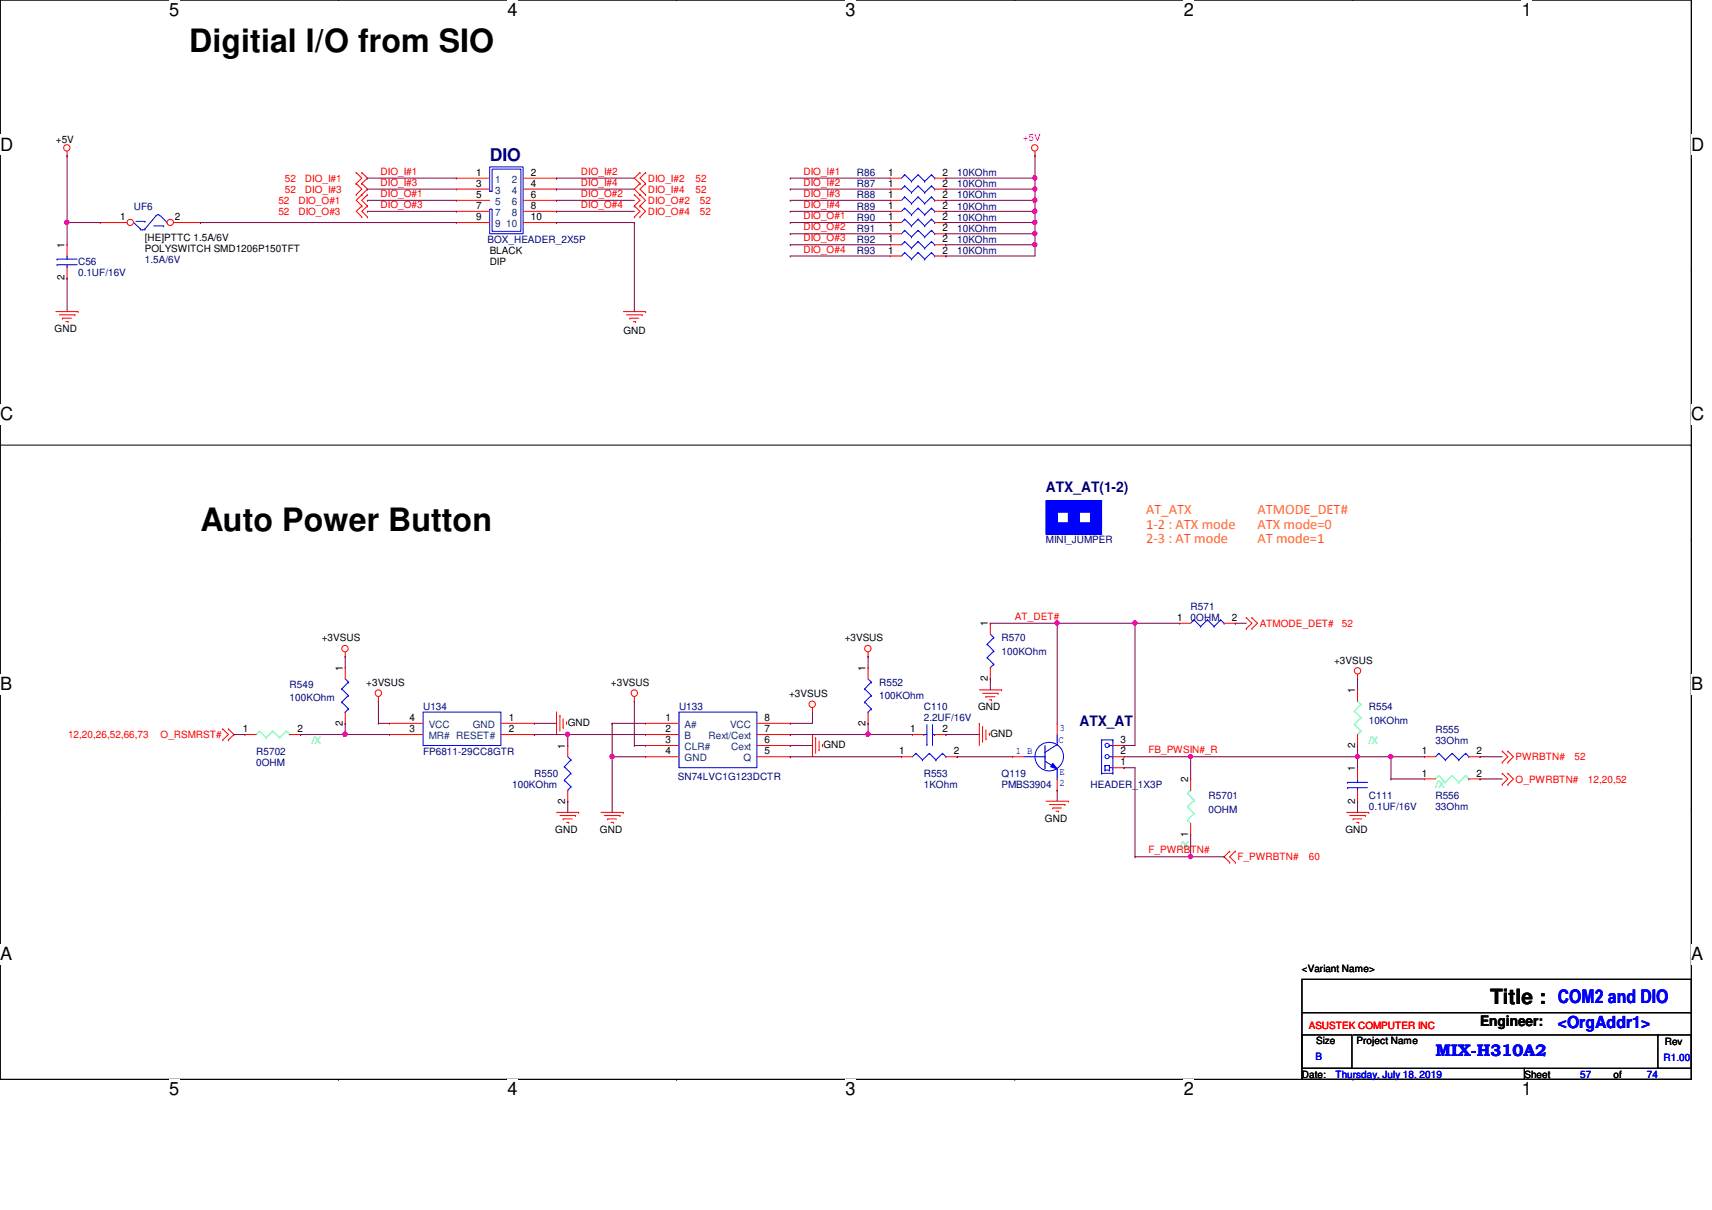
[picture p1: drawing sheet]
<svg xmlns="http://www.w3.org/2000/svg" width="297mm" height="210mm" viewBox="0 0 297 210" stroke-linecap="round" stroke-linejoin="round" font-family="sans-serif">
<path d="M0 0h293.5v187.2h-293.5z" fill="none" stroke="#000" stroke-width=".17"/>
<g fill="#fff">
<path d="M29.4 0h1.7v3.5h-1.7z"/>
<path d="M29.4 187.2h1.7v3.5h-1.7z"/>
</g>
<path d="M58.7 0h.1M58.7 187.2h.1" fill="none" stroke="#000" stroke-width=".17"/>
<g fill="#fff">
<path d="M88 0h1.8v3.5h-1.8z"/>
<path d="M88 187.2h1.8v3.5h-1.8z"/>
</g>
<path d="M117.4 0h.1M117.4 187.2h.1" fill="none" stroke="#000" stroke-width=".17"/>
<g fill="#fff">
<path d="M146.7 0h1.8v3.5h-1.8z"/>
<path d="M146.7 187.2h1.8v3.5h-1.8z"/>
</g>
<path d="M176.1 0h.1M176.1 187.2h.1" fill="none" stroke="#000" stroke-width=".17"/>
<g fill="#fff">
<path d="M205.4 0h1.7v3.5h-1.7z"/>
<path d="M205.4 187.2h1.7v3.5h-1.7z"/>
</g>
<path d="M234.7 0h.1M234.7 187.2h.1" fill="none" stroke="#000" stroke-width=".17"/>
<g fill="#fff">
<path d="M264.1 0h1.7v3.5h-1.7z"/>
<path d="M264.1 187.2h1.7v3.5h-1.7z"/>
<path d="M0 23.4h2.3v3.4h-2.3z"/>
<path d="M293.5 23.4h2.2v3.4h-2.2z"/>
<path d="M0 70.1h2.3v3.5h-2.3z"/>
<path d="M293.5 70.1h2.2v3.5h-2.2z"/>
</g>
<path d="M0 46.8h.1M293.5 46.8h.1" fill="none" stroke="#000" stroke-width=".17"/>
<g fill="#fff">
<path d="M0 117h2.1v3.4h-2.1z"/>
<path d="M293.5 117h2v3.4h-2z"/>
</g>
<path d="M0 93.6h.1M293.5 93.6h.1" fill="none" stroke="#000" stroke-width=".17"/>
<g fill="#fff">
<path d="M0 163.8h2.1v3.5h-2.1z"/>
<path d="M293.5 163.8h2v3.5h-2z"/>
</g>
<g fill="none" stroke="#000" stroke-width=".17">
<path d="M0 77.2h293.5M293.5 77.2h.1M0 140.4h.1M293.5 140.4h.1M225.9 169.9h67.6v15.4h-67.6zM225.9 179.5h8.7v5.8h-8.7zM225.9 175.7h67.6M234.8 179.5h52.9M287.7 179.5h5.8v5.8h-5.8zM287.7 179.5h.1M293.5 175.7h.1M225.9 185.3h38.6v1.9h-38.6z"/>
<path d="M264.5 185.3h29v1.9h-29z"/>
</g>
<g fill="none" stroke="#f00" stroke-width=".17">
<path d="M11.6 27h.1M11.6 26.2v.8M61.8 31.8h.1M61.8 33.8h.1M61.8 29.9h.1M61.8 31.8l1 1-1 1M61.8 29.9l1 1-1 .9M62.8 33.8h.1M62.8 31.8h.1M62.8 37.6h.1M62.8 35.7h.1M62.8 29.9h.1"/>
<path d="M62.8 31.8l1 1-2 2 1 .9M62.8 35.7l-1 1 1 .9M62.8 29.9l1 1-1 .9M63.8 37.6h.1M63.8 35.7h.1M63.8 33.8h.1M63.8 35.7l-1 1 1 .9M63.8 33.8l-1 1 1 .9M79.2 30.9h.1M79.2 32.8h.1M79.2 34.8h.1M79.2 36.7h.1"/>
<path d="M79.2 38.6h.1M79.2 30.9h5.8M79.2 32.8h5.8M79.2 34.8h5.8M79.2 36.7h5.8M79.2 38.6h5.8M90.8 30.9h5.8M90.8 32.8h5.8M90.8 34.8h5.8M90.8 36.7h5.8M90.8 38.6h5.8M96.6 30.9h.1"/>
<path d="M96.6 32.8h.1M96.6 34.8h.1M96.6 38.6h.1M96.6 36.7h.1M110.1 35.7h.1M110.1 33.8h.1M110.1 37.6h.1M110.1 33.8l.9 1-.9 .9M110.1 35.7l.9 1-.9 .9M111 35.7h.1M111 33.8h.1M111 31.8h.1"/>
<path d="M111 37.6h.1M111 29.9h.1M111 31.8l-.9 1 1.9 2-1 .9M111 35.7l1 1-1 .9M111 29.9l-.9 1 .9 .9M112 31.8h.1M112 33.8h.1M112 29.9h.1M112 31.8l-1 1 1 1M112 29.9l-1 1 1 .9M154.5 36.7h.1M154.5 36.7h1.9"/>
<path d="M162.2 36.7h1.9M164.1 36.7h.1M179.6 27h.1M179.6 26.2v.8M9.7 54.1h3.8M10.3 54.6h2.7M10.8 55.2h.1M10.8 55.2h1.6M11.4 55.8h.4M11.8 55.8h.1M13 54.6h.1M13.5 54.1h.1"/>
<path d="M108.2 54.1h3.8M108.7 54.6h2.7M109.3 55.2h.1M109.3 55.2h1.5M109.9 55.8h.4M110.3 55.8h.1M111.4 54.6h.1M112 54.1h.1M154.5 44.4h.1M154.5 44.4h1.9M162.2 44.4h1.9M164.1 44.4h.1"/>
<path d="M59.9 113.9h.1M59.9 113.1v.8M150.6 113.9h.1M150.6 115.8h.1M150.6 113.1v.8M150.6 115.8v2M169.9 119.7h3.9M173.8 119.7h.1M216.2 109.1h.1M216.2 107.1h.1M216.2 107.1l1 1-1 1M217.2 109.1h.1"/>
<path d="M217.2 107.1h.1M217.2 107.1l1 1-1 1M235.5 117.8h.1M235.5 117v.8M38.6 128.4h.1M38.6 126.4h.1M38.6 126.4l1 1-1 1M39.6 126.4h.1M39.6 128.4h.1M39.6 126.4l1 1-1 1M42.5 127.4h.1M42.5 127.4h1.9"/>
<path d="M50.2 127.4h2M52.2 127.4h.1M65.7 121.6h.1M65.7 120.9v.7M67.6 127.4h.1M67.6 125.5h.1M67.6 127.4h5.8M67.6 125.5h5.8M86.9 127.4h5.8M86.9 125.5h5.8M92.7 125.5h.1M92.7 127.4h.1"/>
<path d="M96.6 123.5h.1M96.6 123.5v3.9M97.2 124.1h.1M97.2 124.1v2.7M97.7 126.2h.1M97.7 124.7v1.5M98.3 125.3h.1M98.3 125.3v.4M110.1 121.6h.1M110.1 120.9v.7M141 123.5h.1M141 127.4h.1"/>
<path d="M141 122.8v.7M141 127.4v3.9M141.5 128h.1M141.5 128v2.7M142.1 130.1h.1M142.1 128.6v1.5M142.7 129.2h.1M142.7 129.2v.3M150.6 125.5h.1M150.6 123.5v2M158.3 127.4h.1M158.3 127.4h2"/>
<path d="M162.2 127.4h1.9M164.1 127.4h.1M169.9 125.5h.1M169.9 125.5v3.8M170.5 126.1h.1M170.5 126.1v2.7M170.5 120.3h2.7M171.1 128.2h.1M171.1 120.9h.1M171.1 126.6v1.6M171.1 120.9h1.5M171.7 127.2h.1"/>
<path d="M171.7 127.2v.4M171.7 121.4h.3M172 121.4h.1M173.2 120.3h.1M181.5 139h3.9M182.1 139.6h2.7M184.8 139.6h.1M185.4 139h.1M235.5 133.2h.1M235.5 139h.1M235.5 133.2v1.9M235.5 137.1v1.9"/>
<path d="M247.1 131.3h.1M247.1 131.3h1.9M254.8 131.3h2M256.8 131.3h.1M260.6 136.1h.1M260.6 134.2h.1M260.6 132.2h.1M260.6 130.3h.1M260.6 134.2l1 .9-1 1M260.6 130.3l1 1-1 .9M261.6 136.1h.1M261.6 134.2h.1"/>
<path d="M261.6 132.2h.1M261.6 130.3h.1M261.6 134.2l1 .9-1 1M261.6 130.3l1 1-1 .9M96.6 140.9h3.8M97.2 141.5h2.7M97.7 142.1h.1M97.7 142.1h1.6M98.3 142.7h.4M98.7 142.7h.1M99.9 141.5h.1M100.4 140.9h.1"/>
<path d="M104.3 140.9h3.9M104.9 141.5h2.7M105.4 142.1h.1M105.4 142.1h1.6M106 142.7h.4M106.4 142.7h.1M107.6 141.5h.1M108.2 140.9h.1M182.7 140.2h.1M182.7 140.2h1.5M183.2 140.7h.4M183.6 140.7h.1"/>
<path d="M213.4 147.7h.1M213.4 149.6h.1M213.4 147.7l-1 .9 1 1M214.3 149.6h.1M214.3 147.7h.1M214.3 147.7l-.9 .9 .9 1M233.6 140.9h3.9M234.2 141.5h2.7M234.8 142.1h.1M234.8 142.1h1.5M235.4 142.7h.4M235.8 142.7h.1"/>
<path d="M236.9 141.5h.1M237.5 140.9h.1"/>
<circle cx="11.6" cy="25.6" r=".56"/>
<circle cx="179.5" cy="25.6" r=".56"/>
<circle cx="59.8" cy="112.5" r=".56"/>
<circle cx="150.6" cy="112.5" r=".56"/>
<circle cx="235.5" cy="116.4" r=".56"/>
<circle cx="65.6" cy="120.2" r=".56"/>
<circle cx="110.1" cy="120.2" r=".56"/>
<circle cx="140.9" cy="122.2" r=".56"/>
</g>
<g fill="none" stroke="#00f" stroke-width=".17">
<path d="M85 29h5.8v11.6h-5.8v-4.3h.4v3.8h5v-10.8h-5v3.9h-.4zM85 33.2h.4M157 36.1h.1M157 36.1l1.2 1.2M157 36.1l-.6 .6M158.2 37.3h.1M159.3 36.1h.1M159.3 36.1l1.1 1.2M159.3 36.1l-1.1 1.2M160.4 37.3h.1M161.6 36.1h.1M161.6 36.1l.6 .6"/>
<path d="M161.6 36.1l-1.2 1.2M162.2 36.7h.1M157 43.8h.1M157 43.8l1.2 1.2M157 43.8l-.6 .6M158.2 45h.1M159.3 43.8h.1M159.3 43.8l1.1 1.2M159.3 43.8l-1.1 1.2M160.4 45h.1M161.6 43.8h.1M161.6 43.8l.6 .6"/>
<path d="M161.6 43.8l-1.2 1.2M162.2 44.4h.1M150 119.5h.1M150 119.5l1.2 1.1M150.6 117.8l.6 .5M151.2 118.3h.1M151.2 118.3l-1.2 1.2M73.4 123.5h13.5v5.8h-13.5zM150 121.8h.1M150 121.8l1.2 1.2M150.6 123.5h.1M151.2 123h.1"/>
<path d="M151.2 120.6h.1M151.2 123l-.6 .5M151.2 120.6l-1.2 1.2M160.3 127.4h.1M160.3 127.4h.5M160.8 129.2h.1M160.8 125.7v3.5M161.8 129.2h.1M161.8 125.7v3.5M161.8 127.4h.4M162.2 127.4h.1M177.6 131.3h3.7"/>
<path d="M181.3 131.3h.1M181.3 133.2h.1M181.3 130.5h.1M181.3 129.3v3.9M181.3 132l2.1 1.4M183.4 129.2h.1M183.4 133.4h.1M183.4 135.1h.1M183.4 127.4v1.8M183.4 133.4v1.7M183.4 129.2l-2.1 1.3M233.8 135.7h.1"/>
<path d="M233.8 136.7h.1M233.8 135.7h3.5M233.8 136.7h3.5M235.5 135.1h.1M235.5 137.1h.1M235.5 135.1v.6M235.5 136.7v.4M249.6 130.7h.1M249.6 130.7l1.2 1.1M249.6 130.7l-.6 .6M250.8 131.8h.1M252 130.7h.1"/>
<path d="M252 130.7l1.1 1.1M252 130.7l-1.2 1.1M253.1 131.8h.1M254.3 130.7h.1M254.3 130.7l.5 .6M254.3 130.7l-1.2 1.1M254.8 131.3h.1"/>
<circle cx="182.1" cy="131.2" r="2.48"/>
</g>
<path d="M45 126.8h.1M45 126.8l1.2 1.2M45 126.8l-.6 .6M46.2 128h.1M47.3 126.8h.1M47.3 126.8l1.2 1.2M47.3 126.8l-1.1 1.2M48.5 128h.1M49.7 126.8h.1M49.7 126.8l.5 .6M49.7 126.8l-1.2 1.2M50.2 127.4h.1" fill="none" stroke="#00ff7f" stroke-width=".17"/>
<path d="M182.7 132.4l.7 1-1.1-.4z" fill="#00f"/>
<g fill="none" stroke="#00f" stroke-width=".17">
<path d="M23.2 38.6l1.2 1.2M23.6 38.4h1.5M24.4 39.8h.1M25.1 39.7l-.4 .2-.4-.1M25.1 39.8h.1M25.1 38.4h.1M26.7 39.2h1.7M27.8 37.5l-.3-.2-.4 .1-2 2.4M27.9 37.5l1.1 1.1M28.4 39.2h.1M29 38.6h.1M157 40h.1"/>
<path d="M157 30.3h.1M157 40l1.2 1.1M157 40l-.6 .6M157 30.3l1.2 1.2M157 30.3l-.6 .6M158.2 31.5h.1M159.3 40h.1M159.3 30.3h.1M159.3 40l1.1 1.1M159.3 40l-1.1 1.1M159.3 30.3l1.1 1.2M159.3 30.3l-1.1 1.2"/>
<path d="M160.4 31.5h.1M161.6 40h.1M161.6 30.3h.1M161.6 40l.6 .6M161.6 40l-1.2 1.1M161.6 30.3l.6 .6M161.6 30.3l-1.2 1.2M162.2 30.9h.1M158.2 41.1h.1M160.4 41.1h.1M162.2 40.6h.1M182.7 132.4l.7 1-1.1-.4z"/>
</g>
<g fill="none" stroke="#f00" stroke-width=".17">
<path d="M154.5 30.9h.1M154.5 30.9h1.9M162.2 30.9h1.9M164.1 30.9h.1M154.5 40.6h.1M154.5 40.6h1.9M162.2 40.6h1.9M164.1 40.6h.1M175.7 131.3h.1M175.7 131.3h1.9M183.4 125.5h.1M183.4 137.1h.1"/>
<path d="M183.4 125.5v1.9M183.4 135.1v2"/>
</g>
<circle cx="22.6" cy="38.6" r=".55" fill="#fff"/>
<g fill="none" stroke="#f00" stroke-width=".17">
<path d="M17.4 38.6h.1M17.4 38.6h4.7"/>
<circle cx="22.6" cy="38.6" r=".55"/>
</g>
<circle cx="29.5" cy="38.6" r=".55" fill="#fff"/>
<g fill="none" stroke="#f00" stroke-width=".17">
<path d="M30.1 38.6h4.7M34.8 38.6h.1M154.5 32.8h.1M154.5 38.6h.1M154.5 38.6h1.9M154.5 32.8h1.9M162.2 38.6h1.9M162.2 32.8h1.9M164.1 32.8h.1M164.1 38.6h.1M11.6 42.5h.1M11.6 48.3h.1"/>
<path d="M11.6 42.5v1.9M11.6 46.3v2M154.5 42.5h.1M154.5 42.5h1.9M162.2 42.5h1.9M164.1 42.5h.1M171.8 108.1h.1M171.8 117.8h.1M171.8 108.1v1.9M171.8 115.8v2M98.5 129.3h.1M98.5 139h.1"/>
<path d="M98.5 129.3v2M98.5 137.1v1.9M156.4 131.3h.1M156.4 131.3h1.9M164.1 131.3h2M166.1 131.3h.1M247.1 135.1h.1M247.1 135.1h1.9M254.8 135.1h2M256.8 135.1h.1"/>
<circle cx="29.5" cy="38.6" r=".55"/>
</g>
<g fill="none" stroke="#00f" stroke-width=".17">
<path d="M157 32.3h.1M157 38h.1M157 32.3l1.2 1.1M157 32.3l-.6 .5M157 38l1.2 1.2M157 38l-.6 .6M158.2 33.4h.1M158.2 39.2h.1M159.3 32.3h.1M159.3 38h.1M159.3 32.3l1.1 1.1M159.3 32.3l-1.1 1.1"/>
<path d="M159.3 38l1.1 1.2M159.3 38l-1.1 1.2M160.4 33.4h.1M160.4 39.2h.1M161.6 32.3h.1M161.6 38h.1M161.6 32.3l.6 .5M161.6 32.3l-1.2 1.1M161.6 38l.6 .6M161.6 38l-1.2 1.2M162.2 32.8h.1M162.2 38.6h.1"/>
<path d="M9.9 45h.1M9.9 45.9h.1M9.9 45h3.5M9.9 45.9h3.5M11.6 44.4h.1M11.6 46.3h.1M11.6 44.4v.6M11.6 45.9v.4M157 41.9h.1M157 41.9l1.2 1.2M157 41.9l-.6 .6M158.2 43.1h.1"/>
<path d="M159.3 41.9h.1M159.3 41.9l1.1 1.2M159.3 41.9l-1.1 1.2M160.4 43.1h.1M161.6 41.9h.1M161.6 41.9l.6 .6M161.6 41.9l-1.2 1.2M162.2 42.5h.1M183.4 88.8h2v1.9h-2zM187.3 88.8h1.9v1.9h-1.9zM171.3 114.1h.1M171.3 111.8h.1"/>
<path d="M171.3 114.1l1.1 1.1M171.3 111.8l1.1 1.1M171.8 115.8h.1M171.8 110l.6 .6M172.4 115.2h.1M172.4 110.6h.1M172.4 112.9h.1M172.4 115.2l-.6 .6M172.4 112.9l-1.1 1.2M172.4 110.6l-1.1 1.2M97.9 135.3h.1M97.9 133h.1"/>
<path d="M97.9 135.3l1.2 1.2M97.9 133l1.2 1.2M98.5 137.1h.1M98.5 131.3l.6 .5M99.1 136.5h.1M99.1 131.8h.1M99.1 134.2h.1M99.1 136.5l-.6 .6M99.1 134.2l-1.2 1.1M99.1 131.8l-1.2 1.2M158.9 130.7h.1M158.9 130.7l1.2 1.1"/>
<path d="M158.9 130.7l-.6 .6M160.1 131.8h.1M161.2 130.7h.1M161.2 130.7l1.2 1.1M161.2 130.7l-1.1 1.1M162.4 131.8h.1M163.5 130.7h.1M163.5 130.7l.6 .6M163.5 130.7l-1.1 1.1M164.1 131.3h.1"/>
</g>
<path d="M249.6 134.5h.1M249.6 134.5l1.2 1.2M249.6 134.5l-.6 .6M250.8 135.7h.1M252 134.5h.1M252 134.5l1.1 1.2M252 134.5l-1.2 1.2M253.1 135.7h.1M254.3 134.5h.1M254.3 134.5l.5 .6M254.3 134.5l-1.2 1.2M254.8 135.1h.1" fill="none" stroke="#00ff7f" stroke-width=".17"/>
<path d="M181.5 86.9h9.6v1.9h-9.6z" fill-rule="evenodd" fill="#00f"/>
<path d="M181.5 86.9h9.6v1.9h-9.6z" fill="none" stroke="#00f" stroke-width=".17"/>
<path d="M181.5 90.7h9.6v2h-9.6z" fill-rule="evenodd" fill="#00f"/>
<path d="M181.5 90.7h9.6v2h-9.6z" fill="none" stroke="#00f" stroke-width=".17"/>
<path d="M189.2 88.8h1.9v1.9h-1.9z" fill-rule="evenodd" fill="#00f"/>
<path d="M189.2 88.8h1.9v1.9h-1.9z" fill="none" stroke="#00f" stroke-width=".17"/>
<path d="M181.5 88.8h1.9v1.9h-1.9z" fill-rule="evenodd" fill="#00f"/>
<path d="M181.5 88.8h1.9v1.9h-1.9z" fill="none" stroke="#00f" stroke-width=".17"/>
<path d="M185.4 88.8h1.9v1.9h-1.9z" fill-rule="evenodd" fill="#00f"/>
<g fill="none" stroke="#00f" stroke-width=".17">
<path d="M157 34.2h.1M157 34.2l1.2 1.1M157 34.2l-.6 .6M158.2 35.3h.1M159.3 34.2h.1M159.3 34.2l1.1 1.1M159.3 34.2l-1.1 1.1M160.4 35.3h.1M161.6 34.2h.1M161.6 34.2l.6 .6M161.6 34.2l-1.2 1.1M162.2 34.8h.1"/>
<path d="M185.4 88.8h1.9v1.9h-1.9zM59.3 119.5h.1M59.3 119.5l1.1 1.1M59.9 117.8l.5 .5M60.4 118.3h.1M60.4 118.3l-1.1 1.2M207.2 107.5h.1M207.2 107.5l1.1 1.2M207.2 107.5l-.6 .6M208.3 108.7h.1M209.5 107.5h.1M209.5 107.5l1.1 1.2"/>
<path d="M209.5 107.5l-1.2 1.2M210.6 108.7h.1M211.8 107.5h.1M211.8 107.5l.6 .6M211.8 107.5l-1.2 1.2M212.4 108.1h.1M59.3 121.8h.1M59.3 121.8l1.1 1.2M59.9 123.5h.1M60.4 123h.1M60.4 120.6h.1M60.4 123l-.5 .5"/>
<path d="M60.4 120.6l-1.1 1.2M117.8 123.5h13.5v9.7h-13.5zM191.1 134.2h.1M191.1 128.4h.1M191.1 131.3h.1M191.1 134.2h2M191.1 128.4v5.8M191.1 128.4h2M191.7 132.8h.1M191.7 133.6h.1M191.7 133.6h.8M191.7 132.8h.8"/>
<path d="M191.7 132.8v.8M192.5 129.3h.1M192.5 133.6h.1M192.5 132.8h.1M192.5 129.3h.6M192.5 133.2h.6M192.5 132.8v.8M192.5 131.3h.6M193.1 134.2h.1M193.1 128.4h.1M193.1 133.2h.1M193.1 131.3h.1"/>
<path d="M193.1 128.4v5.8"/>
<circle cx="192.1" cy="129.3" r=".37"/>
<circle cx="192.1" cy="131.2" r=".37"/>
</g>
<g fill="none" stroke="#f00" stroke-width=".17">
<path d="M154.5 34.8h.1M154.5 34.8h1.9M162.2 34.8h1.9M164.1 34.8h.1M59.9 115.8h.1M59.9 115.8v2M204.7 108.1h.1M204.7 108.1h1.9M212.4 108.1h1.9M214.3 108.1h.1M235.5 119.7h.1M235.5 119.7v1.9"/>
<path d="M59.9 125.5h.1M59.9 123.5v2M112 125.5h.1M112 127.4h.1M112 129.3h.1M112 131.3h.1M112 131.3h5.8M112 129.3h5.8M112 125.5h5.8M112 127.4h5.8M131.3 131.3h5.8M131.3 129.3h5.8"/>
<path d="M131.3 125.5h5.8M131.3 127.4h5.8M137.1 131.3h.1M137.1 129.3h.1M137.1 127.4h.1M137.1 125.5h.1M193.1 131.3h1.9M193.1 133.2h1.9M193.1 129.3h1.9M195 131.3h.1M195 133.2h.1M195 129.3h.1"/>
<path d="M206.6 135.1h.1M206.6 135.1v2M235.5 129.3h.1M235.5 127.4v1.9M206.6 144.8h.1M206.6 142.8v2"/>
</g>
<g fill="none" stroke="#00ff7f" stroke-width=".17">
<path d="M206 137.6h.1M206 140h.1M206 137.6l1.2 1.2M206 140l1.2 1.1M206.6 137.1h.1M206.6 137.1l-.6 .5M207.2 138.8h.1M207.2 138.8l-1.2 1.2M235 125.7h.1M235 123.4h.1M235 125.7l1.1 1.1M235 123.4l1.1 1.1"/>
<path d="M235.5 127.4h.1M235.5 121.6l.6 .6M236.1 126.8h.1M236.1 122.2h.1M236.1 124.5h.1M236.1 126.8l-.6 .6M236.1 124.5l-1.1 1.2M236.1 122.2l-1.1 1.2M206 142.3h.1M206 142.3l.6 .5M207.2 141.1h.1M207.2 141.1l-1.2 1.2"/>
</g>
<path d="M137.1 32.8h.1M137.1 32.8h17.4M179.6 36.7h.1M179.6 38.6h.1M179.6 36.7v3.9M164.1 44.4h.1M164.1 44.4h15.5" fill="none" stroke="#7f0040" stroke-width=".17"/>
<circle cx="179.5" cy="40.5" r=".38" fill="#f0f"/>
<circle cx="179.5" cy="40.5" r=".38" fill="none" stroke="#f0f" stroke-width=".17"/>
<circle cx="179.5" cy="38.6" r=".37" fill="#f0f"/>
<circle cx="179.5" cy="38.6" r=".37" fill="none" stroke="#f0f" stroke-width=".17"/>
<path d="M179.6 27h.1M179.6 27v3.9" fill="none" stroke="#7f0040" stroke-width=".17"/>
<circle cx="179.5" cy="30.9" r=".38" fill="#f0f"/>
<circle cx="179.5" cy="30.9" r=".38" fill="none" stroke="#f0f" stroke-width=".17"/>
<g fill="none" stroke="#7f0040" stroke-width=".17">
<path d="M96.6 34.8h.1M96.6 32.8h.1M96.6 34.8h13.5M96.6 32.8h13.5M137.1 30.9h.1M137.1 38.6h.1M137.1 34.8h.1M137.1 30.9h17.4M137.1 38.6h17.4M137.1 34.8h17.4M164.1 30.9h.1M164.1 30.9h15.5"/>
<path d="M179.6 30.9h.1M179.6 34.8h.1M179.6 30.9v1.9M179.6 34.8v1.9M137.1 42.5h.1M137.1 40.6h.1M137.1 40.6h17.4M137.1 42.5h17.4M164.1 40.6h.1M164.1 40.6h15.5M179.6 42.5h.1M179.6 42.5v1.9"/>
</g>
<circle cx="179.5" cy="42.4" r=".37" fill="#f0f"/>
<circle cx="179.5" cy="42.4" r=".37" fill="none" stroke="#f0f" stroke-width=".17"/>
<path d="M96.6 36.7h.1M96.6 36.7h13.5M164.1 38.6h.1M164.1 32.8h.1M164.1 34.8h.1M164.1 38.6h15.5M164.1 32.8h15.5M179.6 32.8h.1M179.6 32.8v2h-15.5M179.6 40.6h.1M179.6 40.6v1.9" fill="none" stroke="#7f0040" stroke-width=".17"/>
<circle cx="179.5" cy="34.7" r=".37" fill="#f0f"/>
<circle cx="179.5" cy="34.7" r=".37" fill="none" stroke="#f0f" stroke-width=".17"/>
<circle cx="179.5" cy="32.8" r=".37" fill="#f0f"/>
<circle cx="179.5" cy="32.8" r=".37" fill="none" stroke="#f0f" stroke-width=".17"/>
<g fill="none" stroke="#7f0040" stroke-width=".17">
<path d="M11.6 27h.1M11.6 27v11.6M63.8 34.8h.1M63.8 34.8h15.4M96.6 30.9h.1M96.6 30.9h13.5M164.1 36.7h.1M164.1 36.7h15.5M11.6 48.3h.1M11.6 48.3v5.8M137.1 44.4h.1M137.1 44.4h17.4"/>
<path d="M164.1 42.5h.1M164.1 42.5h15.5"/>
</g>
<circle cx="179.5" cy="36.7" r=".38" fill="#f0f"/>
<circle cx="179.5" cy="36.7" r=".38" fill="none" stroke="#f0f" stroke-width=".17"/>
<g fill="none" stroke="#7f0040" stroke-width=".17">
<path d="M11.6 38.6h.1M11.6 38.6h5.8M11.6 38.6v3.9M34.8 38.6h.1M34.8 38.6h44.4M63.8 32.8h.1M63.8 30.9h.1M63.8 36.7h.1M63.8 32.8h15.4M63.8 30.9h15.4M63.8 36.7h15.4M96.6 38.6h.1"/>
<path d="M96.6 38.6h13.5M110.1 38.6h.1M110.1 38.6v15.5M137.1 36.7h.1M137.1 36.7h17.4"/>
</g>
<circle cx="11.6" cy="38.6" r=".37" fill="#f0f"/>
<circle cx="11.6" cy="38.6" r=".37" fill="none" stroke="#f0f" stroke-width=".17"/>
<path d="M59.9 113.9h.1M59.9 113.9v1.9M235.5 117.8h.1M235.5 117.8v1.9M40.6 127.4h.1M40.6 127.4h1.9M52.2 127.4h.1M59.9 125.5h.1M59.9 125.5v1.9h-7.7M235.5 139h.1M235.5 139v1.9" fill="none" stroke="#7f0040" stroke-width=".17"/>
<circle cx="59.9" cy="127.4" r=".38" fill="#f0f"/>
<circle cx="59.9" cy="127.4" r=".38" fill="none" stroke="#f0f" stroke-width=".17"/>
<path d="M59.9 127.4h.1M59.9 127.4h7.7M65.7 125.5h.1M65.7 121.6h.1M65.7 125.5h1.9M65.7 121.6v3.9M92.7 125.5h.1M92.7 127.4h.1M92.7 125.5h3.9M92.7 127.4h19.3M98.5 127.4h.1M98.5 127.4v1.9" fill="none" stroke="#7f0040" stroke-width=".17"/>
<circle cx="98.5" cy="127.4" r=".38" fill="#f0f"/>
<circle cx="98.5" cy="127.4" r=".38" fill="none" stroke="#f0f" stroke-width=".17"/>
<path d="M98.5 139h.1M98.5 139v1.9M106.2 125.5h.1M106.2 131.3h.1M106.2 125.5h5.8M106.2 125.5v15.4M106.2 131.3h5.8" fill="none" stroke="#7f0040" stroke-width=".17"/>
<circle cx="106.2" cy="131.2" r=".37" fill="#f0f"/>
<circle cx="106.2" cy="131.2" r=".37" fill="none" stroke="#f0f" stroke-width=".17"/>
<path d="M110.1 129.3h.1M110.1 121.6h.1M110.1 129.3h1.9M110.1 121.6v7.7M137.1 125.5h.1M137.1 127.4h.1M137.1 127.4h13.5M141 123.5h.1M141 123.5v2h-3.9" fill="none" stroke="#7f0040" stroke-width=".17"/>
<circle cx="150.6" cy="127.4" r=".38" fill="#f0f"/>
<circle cx="150.6" cy="127.4" r=".38" fill="none" stroke="#f0f" stroke-width=".17"/>
<g fill="none" stroke="#7f0040" stroke-width=".17">
<path d="M150.6 113.9h.1M150.6 113.9v1.9M183.4 108.1h.1M183.4 108.1v17.4M196.9 108.1h.1M196.9 108.1v21.2h-1.9M137.1 129.3h.1M137.1 131.3h.1M137.1 129.3h3.9M137.1 131.3h19.3M150.6 125.5h.1M150.6 127.4h.1"/>
<path d="M150.6 125.5v1.9M150.6 127.4h7.7M164.1 127.4h.1M164.1 127.4h5.8M166.1 131.3h.1M166.1 131.3h9.6M183.4 137.1h.1M183.4 137.1v1.9M195 129.3h.1"/>
</g>
<circle cx="196.9" cy="108.1" r=".38" fill="#f0f"/>
<circle cx="196.9" cy="108.1" r=".38" fill="none" stroke="#f0f" stroke-width=".17"/>
<path d="M195 131.3h11.6M206.6 131.3h.1M235.5 129.3h.1M235.5 131.3h.1M235.5 131.3h11.6M235.5 129.3v3.9M241.3 135.1h.1M241.3 131.3h.1M241.3 135.1h5.8M241.3 131.3v3.8" fill="none" stroke="#7f0040" stroke-width=".17"/>
<circle cx="241.3" cy="131.2" r=".37" fill="#f0f"/>
<circle cx="241.3" cy="131.2" r=".37" fill="none" stroke="#f0f" stroke-width=".17"/>
<path d="M171.8 117.8h.1M171.8 108.1h.1M171.8 117.8v1.9M171.8 108.1h11.6M195 133.2h.1M195 133.2h1.9M256.8 131.3h.1M256.8 135.1h.1M256.8 131.3h3.8M256.8 135.1h3.8" fill="none" stroke="#7f0040" stroke-width=".17"/>
<circle cx="183.4" cy="108.1" r=".38" fill="#f0f"/>
<circle cx="183.4" cy="108.1" r=".38" fill="none" stroke="#f0f" stroke-width=".17"/>
<path d="M183.4 108.1h21.3M196.9 108.1h.1M214.3 108.1h.1M214.3 108.1h1.9M196.9 133.2v15.4M206.6 131.3h.1M206.6 131.3v3.8M206.6 131.3h28.9M235.5 131.3h.1M196.9 148.6h.1M196.9 148.6h9.7M206.6 148.6h.1" fill="none" stroke="#7f0040" stroke-width=".17"/>
<circle cx="206.6" cy="131.2" r=".37" fill="#f0f"/>
<circle cx="206.6" cy="131.2" r=".37" fill="none" stroke="#f0f" stroke-width=".17"/>
<circle cx="235.5" cy="131.2" r=".37" fill="#f0f"/>
<circle cx="235.5" cy="131.2" r=".37" fill="none" stroke="#f0f" stroke-width=".17"/>
<path d="M206.6 148.6h.1M206.6 144.8v3.8M206.6 148.6h5.8M212.4 148.6h.1" fill="none" stroke="#7f0040" stroke-width=".17"/>
<circle cx="206.6" cy="148.6" r=".37" fill="#f0f"/>
<circle cx="206.6" cy="148.6" r=".37" fill="none" stroke="#f0f" stroke-width=".17"/>
<circle cx="179.5" cy="40.5" r=".38" fill="#f0f"/>
<circle cx="179.5" cy="40.5" r=".38" fill="none" stroke="#f0f" stroke-width=".17"/>
<circle cx="179.5" cy="38.6" r=".37" fill="#f0f"/>
<circle cx="179.5" cy="38.6" r=".37" fill="none" stroke="#f0f" stroke-width=".17"/>
<circle cx="179.5" cy="30.9" r=".38" fill="#f0f"/>
<circle cx="179.5" cy="30.9" r=".38" fill="none" stroke="#f0f" stroke-width=".17"/>
<circle cx="179.5" cy="42.4" r=".37" fill="#f0f"/>
<circle cx="179.5" cy="42.4" r=".37" fill="none" stroke="#f0f" stroke-width=".17"/>
<circle cx="179.5" cy="34.7" r=".37" fill="#f0f"/>
<circle cx="179.5" cy="34.7" r=".37" fill="none" stroke="#f0f" stroke-width=".17"/>
<circle cx="179.5" cy="32.8" r=".37" fill="#f0f"/>
<circle cx="179.5" cy="32.8" r=".37" fill="none" stroke="#f0f" stroke-width=".17"/>
<circle cx="179.5" cy="36.7" r=".38" fill="#f0f"/>
<circle cx="179.5" cy="36.7" r=".38" fill="none" stroke="#f0f" stroke-width=".17"/>
<circle cx="11.6" cy="38.6" r=".37" fill="#f0f"/>
<circle cx="11.6" cy="38.6" r=".37" fill="none" stroke="#f0f" stroke-width=".17"/>
<circle cx="59.9" cy="127.4" r=".38" fill="#f0f"/>
<circle cx="59.9" cy="127.4" r=".38" fill="none" stroke="#f0f" stroke-width=".17"/>
<circle cx="98.5" cy="127.4" r=".38" fill="#f0f"/>
<circle cx="98.5" cy="127.4" r=".38" fill="none" stroke="#f0f" stroke-width=".17"/>
<circle cx="106.2" cy="131.2" r=".37" fill="#f0f"/>
<circle cx="106.2" cy="131.2" r=".37" fill="none" stroke="#f0f" stroke-width=".17"/>
<circle cx="150.6" cy="127.4" r=".38" fill="#f0f"/>
<circle cx="150.6" cy="127.4" r=".38" fill="none" stroke="#f0f" stroke-width=".17"/>
<circle cx="196.9" cy="108.1" r=".38" fill="#f0f"/>
<circle cx="196.9" cy="108.1" r=".38" fill="none" stroke="#f0f" stroke-width=".17"/>
<circle cx="241.3" cy="131.2" r=".37" fill="#f0f"/>
<circle cx="241.3" cy="131.2" r=".37" fill="none" stroke="#f0f" stroke-width=".17"/>
<circle cx="183.4" cy="108.1" r=".38" fill="#f0f"/>
<circle cx="183.4" cy="108.1" r=".38" fill="none" stroke="#f0f" stroke-width=".17"/>
<circle cx="206.6" cy="131.2" r=".37" fill="#f0f"/>
<circle cx="206.6" cy="131.2" r=".37" fill="none" stroke="#f0f" stroke-width=".17"/>
<circle cx="235.5" cy="131.2" r=".37" fill="#f0f"/>
<circle cx="235.5" cy="131.2" r=".37" fill="none" stroke="#f0f" stroke-width=".17"/>
<circle cx="206.6" cy="148.6" r=".37" fill="#f0f"/>
<circle cx="206.6" cy="148.6" r=".37" fill="none" stroke="#f0f" stroke-width=".17"/>
<g font-size="5.6">
<text x="32.8" y="9">Digitial I/O from SIO</text>
<text x="34.8" y="92">Auto Power Button</text>
</g>
<text font-size="3.6" x="258.5" y="174.2">Title : COM2 and DIO</text>
<g font-size="3.1">
<text x="29.4" y="2.8">5</text>
<text x="88.1" y="2.8">4</text>
<text x="146.7" y="2.8">3</text>
<text x="205.4" y="2.8">2</text>
<text x="264.1" y="2.8">1</text>
<text x="0" y="26.2">D</text>
<text x="293.5" y="26.2">D</text>
<text x="0" y="72.9">C</text>
<text x="293.5" y="72.9">C</text>
<text x="0" y="119.8">B</text>
<text x="293.5" y="119.8">B</text>
<text x="0" y="166.6">A</text>
<text x="293.5" y="166.6">A</text>
<text x="29.4" y="190">5</text>
<text x="88.1" y="190">4</text>
<text x="146.7" y="190">3</text>
<text x="205.4" y="190">2</text>
<text x="264.1" y="190">1</text>
</g>
<text font-size="3" fill="#00007f" x="85" y="27.9">DIO</text>
<g font-size="2.9" fill="#00f">
<text x="270.3" y="178.4">&lt;OrgAddr1&gt;</text>
<text x="249" y="183.2">MIX-H310A2</text>
</g>
<g font-size="2.5" fill="#00007f">
<text x="181.5" y="85.3">ATX_AT(1-2)</text>
<text x="187.3" y="125.9">ATX_AT</text>
</g>
<g font-size="2.5" fill="#ff7f00">
<text x="198.9" y="89.2">AT_ATX</text>
<text x="218.2" y="89.2">ATMODE_DET#</text>
<text x="198.9" y="91.7">1-2 : ATX mode</text>
<text x="198.9" y="94.2">2-3 : AT mode</text>
<text x="218.2" y="91.7">ATX mode=0</text>
<text x="218.2" y="94.2">AT mode=1</text>
</g>
<text font-size="2.5" x="256.8" y="178">Engineer:</text>
<g font-size="1.7">
<text x="9.7" y="24.8">+5V</text>
<text x="82.6" y="30.5">1</text>
<text x="82.6" y="32.4">3</text>
<text x="82.6" y="34.3">5</text>
<text x="92.1" y="30.5">2</text>
<text x="92.1" y="32.4">4</text>
<text x="92.1" y="34.3">6</text>
<text x="154.1" y="30.5">1</text>
<text x="154.1" y="32.4">1</text>
<text x="154.1" y="34.3">1</text>
<text x="163.5" y="30.5">2</text>
<text x="163.5" y="32.4">2</text>
<text x="163.5" y="34.3">2</text>
<text x="20.9" y="38.2">1</text>
<text x="25.1" y="41.7">[HE]PTTC 1.5A/6V</text>
<text x="30.3" y="38.2">2</text>
<text x="82.6" y="36.2">7</text>
<text x="82.6" y="38.2">9</text>
<text x="92.1" y="38.2">10</text>
<text x="92.1" y="36.2">8</text>
<text x="154.1" y="36.2">1</text>
<text x="154.1" y="40.1">1</text>
<text x="154.1" y="38.2">1</text>
<text x="163.5" y="36.2">2</text>
<text x="163.5" y="40.1">2</text>
<text x="163.5" y="38.2">2</text>
<text x="11.2" y="43.1" transform="rotate(-90 11.2 43.1)">1</text>
<text x="25.1" y="43.7">POLYSWITCH SMD1206P150TFT</text>
<text x="85" y="44.1">BLACK</text>
<text x="85" y="46">DIP</text>
<text x="154.1" y="44">1</text>
<text x="154.1" y="42">1</text>
<text x="163.5" y="44">2</text>
<text x="163.5" y="42">2</text>
<text x="11.2" y="48.6" transform="rotate(-90 11.2 48.6)">2</text>
<text x="9.5" y="57.6">GND</text>
<text x="108.2" y="58">GND</text>
<text x="204.3" y="107.7">1</text>
<text x="213.7" y="107.7">2</text>
<text x="55.8" y="111.3">+3VSUS</text>
<text x="146.6" y="111.3">+3VSUS</text>
<text x="171.4" y="108.7" transform="rotate(-90 171.4 108.7)">1</text>
<text x="59.5" y="116.4" transform="rotate(-90 59.5 116.4)">1</text>
<text x="63.5" y="119">+3VSUS</text>
<text x="106" y="119">+3VSUS</text>
<text x="150.2" y="116.4" transform="rotate(-90 150.2 116.4)">1</text>
<text x="171.4" y="118.2" transform="rotate(-90 171.4 118.2)">2</text>
<text x="231.5" y="115.1">+3VSUS</text>
<text x="59.5" y="125.9" transform="rotate(-90 59.5 125.9)">2</text>
<text x="71.1" y="125.1">4</text>
<text x="88.3" y="125.1">1</text>
<text x="98.5" y="125.9">GND</text>
<text x="115.5" y="125.1">1</text>
<text x="132.7" y="125.1">8</text>
<text x="136.9" y="120.9">+3VSUS</text>
<text x="150.2" y="125.9" transform="rotate(-90 150.2 125.9)">2</text>
<text x="169.7" y="123.2">GND</text>
<text x="235.1" y="120.3" transform="rotate(-90 235.1 120.3)">1</text>
<text x="42.1" y="127">1</text>
<text x="51.6" y="127">2</text>
<text x="71.1" y="127">3</text>
<text x="88.3" y="127">2</text>
<text x="98.1" y="129.9" transform="rotate(-90 98.1 129.9)">1</text>
<text x="115.5" y="127">2</text>
<text x="115.5" y="128.9">3</text>
<text x="115.5" y="130.9">4</text>
<text x="132.7" y="130.9">5</text>
<text x="132.7" y="128.9">6</text>
<text x="132.7" y="127">7</text>
<text x="142.9" y="129.8">GND</text>
<text x="156" y="130.9">1</text>
<text x="157.9" y="127">1</text>
<text x="163.5" y="127">2</text>
<text x="165.5" y="130.9">2</text>
<text x="171.8" y="127.8">GND</text>
<text x="194.4" y="130.9">2</text>
<text x="194.4" y="128.9">3</text>
<text x="235.1" y="129.8" transform="rotate(-90 235.1 129.8)">2</text>
<text x="246.7" y="130.9">1</text>
<text x="256.2" y="130.9">2</text>
<text x="194.4" y="132.8">1</text>
<text x="206.2" y="135.7" transform="rotate(-90 206.2 135.7)">2</text>
<text x="235.1" y="133.8" transform="rotate(-90 235.1 133.8)">1</text>
<text x="246.7" y="134.7">1</text>
<text x="256.2" y="134.7">2</text>
<text x="98.1" y="139.4" transform="rotate(-90 98.1 139.4)">2</text>
<text x="181.3" y="142.5">GND</text>
<text x="235.1" y="139.4" transform="rotate(-90 235.1 139.4)">2</text>
<text x="96.3" y="144.4">GND</text>
<text x="104.1" y="144.4">GND</text>
<text x="206.2" y="145.2" transform="rotate(-90 206.2 145.2)">1</text>
<text x="233.4" y="144.4">GND</text>
<text x="225.9" y="168.6">&lt;Variant Name&gt;</text>
<text x="228.4" y="181.1">Size</text>
<text x="235.4" y="181.1">Project Name</text>
<text x="288.8" y="181.3">Rev</text>
<text x="225.9" y="186.9">Date:</text>
<text x="264.5" y="186.9">Sheet</text>
<text x="279.9" y="186.9">of</text>
</g>
<text font-size="1.7" fill="#f0f" x="177.5" y="24.4">+5V</text>
<g font-size="1.7" fill="#f00">
<text x="48.3" y="35.4">52</text>
<text x="49.4" y="33.4">52</text>
<text x="49.4" y="31.5">52</text>
<text x="51.8" y="35.4">DIO_O#1</text>
<text x="52.9" y="33.4">DIO_I#3</text>
<text x="52.9" y="31.5">DIO_I#1</text>
<text x="66" y="34.2">DIO_O#1</text>
<text x="66" y="32.2">DIO_I#3</text>
<text x="66" y="30.3">DIO_I#1</text>
<text x="100.8" y="34.2">DIO_O#2</text>
<text x="100.8" y="32.2">DIO_I#4</text>
<text x="100.8" y="30.3">DIO_I#2</text>
<text x="112.4" y="35.4">DIO_O#2</text>
<text x="112.4" y="33.4">DIO_I#4</text>
<text x="112.4" y="31.5">DIO_I#2</text>
<text x="120.7" y="33.4">52</text>
<text x="120.7" y="31.5">52</text>
<text x="121.5" y="35.4">52</text>
<text x="139.4" y="32.2">DIO_I#2</text>
<text x="139.4" y="30.3">DIO_I#1</text>
<text x="139.4" y="34.2">DIO_I#3</text>
<text x="48.3" y="37.3">52</text>
<text x="51.8" y="37.3">DIO_O#3</text>
<text x="66" y="36.1">DIO_O#3</text>
<text x="100.8" y="36.1">DIO_O#4</text>
<text x="112.4" y="37.3">DIO_O#4</text>
<text x="121.5" y="37.3">52</text>
<text x="139.4" y="41.9">DIO_O#3</text>
<text x="139.4" y="38">DIO_O#1</text>
<text x="139.4" y="40">DIO_O#2</text>
<text x="139.4" y="36.1">DIO_I#4</text>
<text x="139.4" y="43.8">DIO_O#4</text>
<text x="176.1" y="107.5">AT_DET#</text>
<text x="218.6" y="108.8">ATMODE_DET#</text>
<text x="232.8" y="108.8">52</text>
<text x="11.8" y="128.1">12,20,26,52,66,73</text>
<text x="27.9" y="128.1">O_RSMRST#</text>
<text x="199.3" y="130.7">FB_PWSIN#_R</text>
<text x="263" y="131.9">PWRBTN#</text>
<text x="273.2" y="131.9">52</text>
<text x="263" y="135.8">O_PWRBTN#</text>
<text x="275.5" y="135.8">12,20,52</text>
<text x="199.3" y="148">F_PWRBTN#</text>
<text x="214.7" y="149.3">F_PWRBTN#</text>
<text x="227.1" y="149.3">60</text>
<text x="227.1" y="178.4">ASUSTEK COMPUTER INC</text>
</g>
<g font-size="1.7" fill="#00407f">
<text x="85.9" y="31.7">1</text>
<text x="85.9" y="33.6">3</text>
<text x="85.9" y="35.6">5</text>
<text x="88.8" y="31.7">2</text>
<text x="88.8" y="33.6">4</text>
<text x="88.8" y="35.6">6</text>
<text x="85.9" y="37.5">7</text>
<text x="85.9" y="39.4">9</text>
<text x="87.8" y="39.4">10</text>
<text x="88.8" y="37.5">8</text>
<text x="74.4" y="128.2">MR# RESET#</text>
<text x="74.4" y="126.3">VCC</text>
<text x="82" y="126.3">GND</text>
<text x="118.8" y="126.3">A#</text>
<text x="118.8" y="128.2">B</text>
<text x="118.8" y="130.1">CLR#</text>
<text x="122.9" y="128.2">Rext/Cext</text>
<text x="126.7" y="126.3">VCC</text>
<text x="126.9" y="130.1">Cext</text>
<text x="118.8" y="132.1">GND</text>
<text x="129" y="132.1">Q</text>
</g>
<g font-size="1.7" fill="#00007f">
<text x="148.7" y="30.6">R86</text>
<text x="148.7" y="32.5">R87</text>
<text x="148.7" y="34.4">R88</text>
<text x="166.1" y="30.6">10KOhm</text>
<text x="166.1" y="32.5">10KOhm</text>
<text x="166.1" y="34.4">10KOhm</text>
<text x="23.2" y="36.4">UF6</text>
<text x="148.7" y="36.4">R89</text>
<text x="148.7" y="40.2">R91</text>
<text x="148.7" y="38.3">R90</text>
<text x="166.1" y="36.4">10KOhm</text>
<text x="166.1" y="40.2">10KOhm</text>
<text x="166.1" y="38.3">10KOhm</text>
<text x="13.5" y="46">C56</text>
<text x="13.5" y="47.9">0.1UF/16V</text>
<text x="25.1" y="45.6">1.5A/6V</text>
<text x="84.6" y="42.2">BOX_HEADER_2X5P</text>
<text x="148.7" y="44.1">R93</text>
<text x="148.7" y="42.2">R92</text>
<text x="166.1" y="44.1">10KOhm</text>
<text x="166.1" y="42.2">10KOhm</text>
<text x="181.5" y="94.3">MINI_JUMPER</text>
<text x="206.6" y="105.8">R571</text>
<text x="206.6" y="107.8">0OHM</text>
<text x="173.8" y="111.3">R570</text>
<text x="173.8" y="113.6">100KOhm</text>
<text x="50.2" y="119.4">R549</text>
<text x="152.5" y="119">R552</text>
<text x="50.2" y="121.7">100KOhm</text>
<text x="73.4" y="123.2">U134</text>
<text x="117.8" y="123.2">U133</text>
<text x="152.5" y="121.3">100KOhm</text>
<text x="160.3" y="123.2">C110</text>
<text x="160.3" y="125.1">2.2UF/16V</text>
<text x="237.5" y="123.2">R554</text>
<text x="237.5" y="125.6">10KOhm</text>
<text x="44.4" y="130.9">R5702</text>
<text x="73.4" y="130.9">FP6811-29CC8GTR</text>
<text x="249" y="127.1">R555</text>
<text x="249" y="129">33Ohm</text>
<text x="44.4" y="132.9">0OHM</text>
<text x="88.9" y="136.7">100KOhm</text>
<text x="92.7" y="134.8">R550</text>
<text x="117.6" y="135.4">SN74LVC1G123DCTR</text>
<text x="160.3" y="134.8">R553</text>
<text x="160.3" y="136.7">1KOhm</text>
<text x="173.8" y="134.8">Q119</text>
<text x="173.8" y="136.7">PMBS3904</text>
<text x="189.2" y="136.7">HEADER_1X3P</text>
<text x="209.7" y="138.7">R5701</text>
<text x="209.7" y="141">0OHM</text>
<text x="237.5" y="138.7">C111</text>
<text x="237.5" y="140.6">0.1UF/16V</text>
<text x="249" y="138.7">R556</text>
<text x="249" y="140.6">33Ohm</text>
</g>
<g font-size="1.7" fill="#00ff7f">
<text x="54.1" y="129">/X</text>
<text x="237.5" y="129">/X</text>
<text x="249" y="136.7">/X</text>
<text x="204.7" y="147.4">/X</text>
</g>
<g font-size="1.7" fill="#00f">
<text x="176.3" y="130.7">1 B</text>
<text x="183.6" y="128.8">C</text>
<text x="183.8" y="126.9">3</text>
<text x="183.8" y="134.4">E</text>
<text x="183.8" y="136.3">2</text>
<text x="228.2" y="183.9">B</text>
<text x="288.6" y="184">R1.00</text>
<text x="231.7" y="186.9">Thursday, July 18, 2019</text>
<text x="274.1" y="186.9">57</text>
<text x="285.7" y="186.9">74</text>
</g>
</svg>
